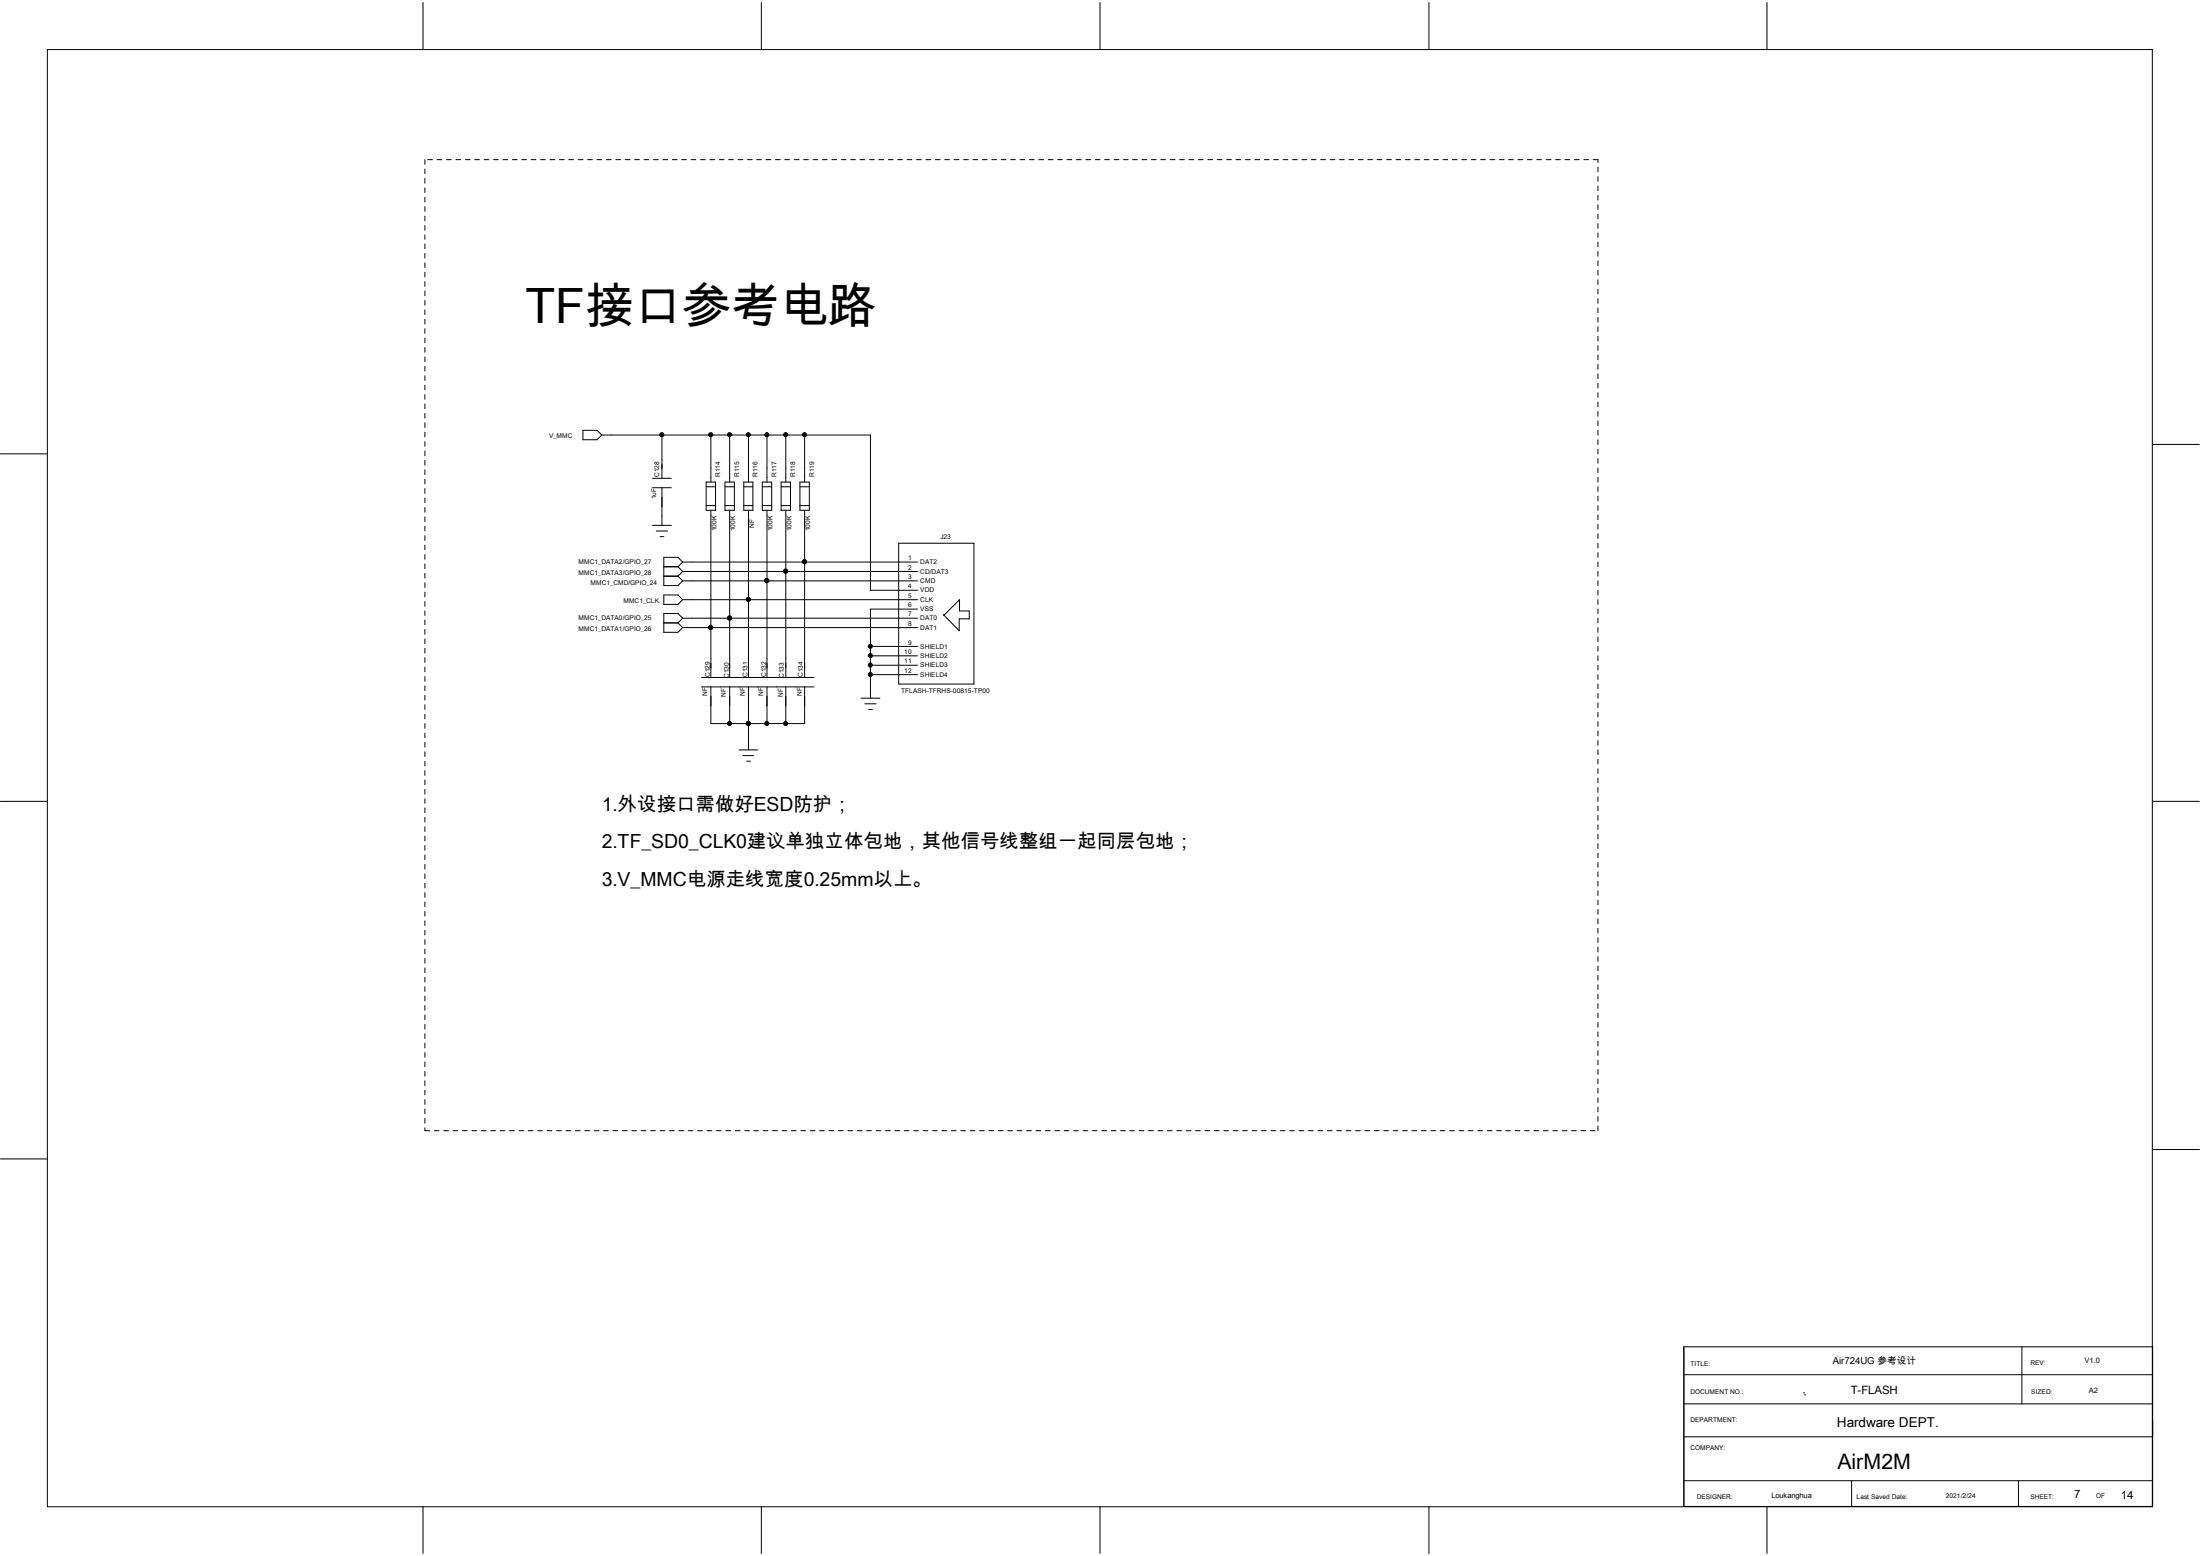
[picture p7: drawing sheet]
<svg xmlns="http://www.w3.org/2000/svg" width="297mm" height="210mm" viewBox="0 0 297 210" stroke-linecap="round" stroke-linejoin="round" font-family="sans-serif">
<g fill="none" stroke="#000" stroke-width=".14">
<path d="M6.4 6.7h284.2v196.7h-284.2zM57.1 .3v6.4M102.8 .3v6.4M148.5 .3v6.4M192.9 .3v6.4M238.5 .3v6.4M57.4 21.5v.7M57.4 22.8v.7M57.4 24.1v.6M57.4 25.4v.6M57.4 26.6v.7M57.4 27.9v.6"/>
<path d="M57.4 29.2v.6M57.4 30.4v.7M57.4 31.7v.6M57.4 32.9v.7M57.4 34.2v.6M57.4 35.5v.6M57.4 36.7v.7M57.4 38v.7M57.4 39.3v.6M57.7 21.5h.7M59 21.5h.6M60.3 21.5h.6"/>
<path d="M61.6 21.5h.6M62.8 21.5h.7M64.1 21.5h.6M65.4 21.5h.6M66.6 21.5h.7M67.9 21.5h.6M69.2 21.5h.6M70.4 21.5h.7M71.7 21.5h.6M73 21.5h.6M74.3 21.5h.6M75.5 21.5h.7"/>
<path d="M76.8 21.5h.6M78.1 21.5h.6M79.3 21.5h.7M80.6 21.5h.6M81.9 21.5h.6M83.1 21.5h.7M84.4 21.5h.6M85.7 21.5h.6M87 21.5h.6M88.2 21.5h.7M89.5 21.5h.6M90.8 21.5h.6"/>
<path d="M92 21.5h.7M93.3 21.5h.6M94.6 21.5h.6M95.8 21.5h.7M97.1 21.5h.6M98.4 21.5h.6M99.7 21.5h.6M100.9 21.5h.7M102.2 21.5h.6M103.4 21.5h.7M104.7 21.5h.6M106 21.5h.6"/>
<path d="M107.2 21.5h.7M108.5 21.5h.6M109.8 21.5h.6M111 21.5h.7M112.3 21.5h.6M113.6 21.5h.6M114.9 21.5h.6M116.1 21.5h.7M117.4 21.5h.6M118.7 21.5h.6M119.9 21.5h.7M121.2 21.5h.6"/>
<path d="M122.5 21.5h.6M123.7 21.5h.7M125 21.5h.6M126.3 21.5h.6M127.6 21.5h.6M128.8 21.5h.7M130.1 21.5h.6M131.4 21.5h.6M132.6 21.5h.7M133.9 21.5h.6M135.2 21.5h.6M136.4 21.5h.7"/>
<path d="M137.7 21.5h.6M139 21.5h.6M140.3 21.5h.6M141.5 21.5h.7M142.8 21.5h.6M144.1 21.5h.6M145.3 21.5h.7M146.6 21.5h.6M147.9 21.5h.6M149.1 21.5h.7M150.4 21.5h.6M151.7 21.5h.6"/>
<path d="M152.9 21.5h.6M154.2 21.5h.6M155.4 21.5h.7M156.7 21.5h.7M158 21.5h.6M159.3 21.5h.6M160.5 21.5h.7M161.8 21.5h.6M163.1 21.5h.6M164.3 21.5h.7M165.6 21.5h.6M166.9 21.5h.6"/>
<path d="M168.1 21.5h.7M169.4 21.5h.7M170.7 21.5h.6M172 21.5h.6M173.2 21.5h.7M174.5 21.5h.6M175.8 21.5h.6M177 21.5h.7M178.3 21.5h.6M179.6 21.5h.6M180.8 21.5h.7M182.1 21.5h.7"/>
<path d="M183.4 21.5h.6M184.7 21.5h.6M185.9 21.5h.7M187.2 21.5h.6M188.5 21.5h.6M189.7 21.5h.7M191 21.5h.6M192.3 21.5h.6M193.5 21.5h.7M194.8 21.5h.7M196.1 21.5h.6M197.4 21.5h.6"/>
<path d="M198.6 21.5h.7M199.9 21.5h.6M201.2 21.5h.6M202.4 21.5h.7M203.7 21.5h.6M204.9 21.5h.7M206.2 21.5h.6M207.5 21.5h.6M208.7 21.5h.7M210 21.5h.7M211.3 21.5h.6M212.6 21.5h.6"/>
<path d="M213.8 21.5h.7M215.1 21.5h.6v.4M215.7 22.6v.6M215.7 23.8v.7M215.7 25.1v.6M215.7 26.4v.6M215.7 27.6v.7M215.7 28.9v.6M215.7 30.2v.6M215.7 31.5v.5M215.7 32.7v.6M215.7 34v.6"/>
<path d="M215.7 35.2v.7M215.7 36.5v.6M215.7 37.8v.6M215.7 39v.7M57.4 40.6v.6M57.4 41.8v.7M57.4 43.1v.6M57.4 44.4v.6M57.4 45.6v.7M57.4 46.9v.6M57.4 48.2v.6M57.4 49.4v.7"/>
<path d="M57.4 50.7v.7M57.4 52v.6M57.4 53.3v.6M57.4 54.5v.7M57.4 55.8v.6M57.4 57.1v.6M57.4 58.3v.7M57.4 59.6v.6M78.7 58.1h1.9l.6 .6-.6 .7h-1.9zM81.2 58.7h36.3v21h6.4M89.4 58.7v5.9M96 58.7v6.4"/>
<path d="M98.5 58.7v6.4M101 58.7v6.4M103.5 58.7v6.4M106.1 58.7v6.4M108.6 58.7v6.4M215.7 40.3v.6M215.7 41.6v.6M215.7 42.8v.7M215.7 44.1v.6M215.7 45.4v.6M215.7 46.7v.6M215.7 47.9v.7"/>
<path d="M215.7 49.2v.6M215.7 50.5v.6M215.7 51.7v.7M215.7 53v.6M215.7 54.3v.6M215.7 55.5v.7M215.7 56.8v.6M215.7 58.1v.6M215.7 59.4v.6M290.6 60h6.3M0 61.3h6.4M57.4 60.9v.6"/>
<path d="M57.4 62.1v.7M57.4 63.4v.7M57.4 64.7v.6M57.4 66v.6M57.4 67.2v.7M57.4 68.5v.6M57.4 69.8v.6M57.4 71v.7M57.4 72.3v.6M57.4 73.6v.6M57.4 74.8v.7M57.4 76.1v.7"/>
<path d="M57.4 77.4v.6M57.4 78.7v.6M57.4 79.9v.7M88.1 64.6h2.5M88.1 65.8h2.5M88.1 70.9h2.5M88.6 71.7h1.5M89.1 72.4h.5M89.4 65.8v5.1M89.6 76.5h1.9M89.6 77.8h1.9M91.5 76.5l.7 .6"/>
<path d="M91.5 77.8l.7 .6M92.2 75.9h31.7M92.2 77.1h31.7M92.2 78.4h31.7M92.2 75.9l-.7 .6M92.2 75.9l-.7-.7h-1.9v3.8h1.9l.7-.6M92.2 77.1l-.7 .7M95.3 65.1h1.3v3.8h-1.3zM95.3 68.2h1.3M95.3 65.7h1.3M96 68.9v22.5M97.9 65.1h1.2v3.8h-1.2z"/>
<path d="M97.9 68.2h1.2M97.9 65.7h1.2M98.5 68.9v22.5M100.4 65.1h1.2v3.8h-1.2zM100.4 68.2h1.2M100.4 65.7h1.2M101 68.9v22.5M102.9 65.1h1.3v3.8h-1.3zM102.9 68.2h1.3M102.9 65.7h1.3M103.5 78.4h.1M103.5 68.9v22.5"/>
<path d="M105.5 65.1h1.2v3.8h-1.2zM105.5 68.2h1.2M105.5 65.7h1.2M106.1 77.1h.1M106.1 68.9v22.5M108 65.1h1.3v3.8h-1.3zM108 68.2h1.3M108 65.7h1.3M108.6 75.9h.1M108.6 68.9v22.5M121.3 73.3h10.2v19h-10.2zM215.7 60.6v.7"/>
<path d="M215.7 61.9v.6M215.7 63.2v.6M215.7 64.4v.7M215.7 65.7v.6M215.7 67v.6M215.7 68.2v.7M215.7 69.5v.6M215.7 70.8v.6M215.7 72.1v.6M215.7 73.3v.7M215.7 74.6v.6M215.7 75.9v.6"/>
<path d="M215.7 77.1v.7M215.7 78.4v.6M215.7 79.7v.6M57.4 81.2v.6M57.4 82.5v.6M57.4 83.7v.6M57.4 85v.6M57.4 86.2v.7M57.4 87.5v.6M57.4 88.8v.6M57.4 90v.7M57.4 91.3v.6"/>
<path d="M57.4 92.6v.6M57.4 93.9v.6M57.4 95.1v.7M57.4 96.4v.6M57.4 97.7v.6M57.4 98.9v.7M89.6 80.3h1.9l.7 .6-.7 .7h-1.9zM89.6 84.1h1.9M91.5 84.1l.7 .6M92.2 80.9h31.7M92.2 83.4h31.7M92.2 84.7h31.7"/>
<path d="M92.2 83.4l-.7-.6h-1.9v2.5h1.9l.7-.6M92.2 83.4l-.7 .7M94.7 91.4h15.2M94.7 92.7h15.2M96 84.7h.1M96 92.7v5h12.6v-5M98.5 83.4h.1M98.5 92.7v5M101 80.9h.1M101 97.7h.1M101 92.7v8.5M103.5 92.7v5"/>
<path d="M106.1 92.7v5M116.2 94.2h2.6M116.8 95h1.5M117.3 95.8h.5M117.5 87.2h6.4M117.5 88.5h6.4M117.5 89.8h6.4M117.5 91.1h6.4M123.9 82.2h-6.4v12M127.5 83h-.1l2.1 2.1v-1.6h1.4v-1h-1.4v-1.6l-2.1 2.2M215.7 80.9v.7M215.7 82.2v.6"/>
<path d="M215.7 83.4v.7M215.7 84.7v.6M215.7 86v.6M215.7 87.2v.7M215.7 88.5v.7M215.7 89.8v.6M215.7 91.1v.6M215.7 92.3v.7M215.7 93.6v.6M215.7 94.9v.6M215.7 96.1v.7M215.7 97.4v.6"/>
<path d="M215.7 98.7v.6M215.7 99.9v.7M0 108.2h6.4M57.4 100.2v.6M57.4 101.5v.6M57.4 102.7v.7M57.4 104v.6M57.4 105.3v.6M57.4 106.6v.6M57.4 107.8v.6M57.4 109.1v.6M57.4 110.3v.7"/>
<path d="M57.4 111.6v.6M57.4 112.9v.6M57.4 114.1v.7M57.4 115.4v.6M57.4 116.7v.6M57.4 117.9v.7M57.4 119.2v.6M99.8 101.2h2.5M100.3 102h1.5M100.8 102.7h.5M215.7 101.2v.7M215.7 102.5v.6"/>
<path d="M215.7 103.8v.6M215.7 105v.7M215.7 106.3v.6M215.7 107.6v.6M215.7 108.8v.6M215.7 110.1v.6M215.7 111.3v.7M215.7 112.6v.6M215.7 113.9v.6M215.7 115.1v.7M215.7 116.4v.7M215.7 117.7v.6"/>
<path d="M215.7 119v.6M290.6 108.2h6.3M57.4 120.5v.6M57.4 121.8v.6M57.4 123v.7M57.4 124.3v.6M57.4 125.6v.6M57.4 126.8v.7M57.4 128.1v.6M57.4 129.4v.6M57.4 130.6v.7M57.4 131.9v.6"/>
<path d="M57.4 133.2v.6M57.4 134.5v.6M57.4 135.7v.7M57.4 137v.6M57.4 138.3v.6M57.4 139.5v.7M215.7 120.2v.7M215.7 121.5v.6M215.7 122.8v.6M215.7 124v.7M215.7 125.3v.6M215.7 126.6v.6"/>
<path d="M215.7 127.8v.7M215.7 129.1v.7M215.7 130.4v.6M215.7 131.7v.6M215.7 132.9v.7M215.7 134.2v.6M215.7 135.5v.6M215.7 136.7v.7M215.7 138v.6M215.7 139.3v.6M0 156.4h6.4M57.4 140.8v.6"/>
<path d="M57.4 142.1v.6M57.4 143.3v.7M57.4 144.6v.6M57.4 145.9v.6M57.4 147.2v.6M57.4 148.4v.7M57.4 149.7v.6M57.4 151v.6M57.4 152.2v.4h.6M58.6 152.6h.7M59.9 152.6h.6M61.2 152.6h.6"/>
<path d="M62.4 152.6h.7M63.7 152.6h.6M65 152.6h.6M66.3 152.6h.6M67.5 152.6h.7M68.8 152.6h.6M70.1 152.6h.6M71.3 152.6h.7M72.6 152.6h.6M73.9 152.6h.6M75.1 152.6h.7M76.4 152.6h.6"/>
<path d="M77.7 152.6h.6M79 152.6h.6M80.2 152.6h.7M81.5 152.6h.6M82.8 152.6h.6M84 152.6h.7M85.3 152.6h.6M86.6 152.6h.6M87.8 152.6h.7M89.1 152.6h.6M90.4 152.6h.6M91.7 152.6h.6"/>
<path d="M92.9 152.6h.7M94.2 152.6h.6M95.5 152.6h.6M96.7 152.6h.7M98 152.6h.6M99.3 152.6h.6M100.5 152.6h.7M101.8 152.6h.6M103 152.6h.7M104.3 152.6h.6M105.6 152.6h.6M106.8 152.6h.7"/>
<path d="M108.1 152.6h.7M109.4 152.6h.6M110.7 152.6h.6M111.9 152.6h.7M113.2 152.6h.6M114.5 152.6h.6M115.7 152.6h.7M117 152.6h.6M118.3 152.6h.6M119.5 152.6h.7M120.8 152.6h.7M122.1 152.6h.6"/>
<path d="M123.4 152.6h.6M124.6 152.6h.7M125.9 152.6h.6M127.2 152.6h.6M128.4 152.6h.7M129.7 152.6h.6M131 152.6h.6M132.2 152.6h.7M133.5 152.6h.7M134.8 152.6h.6M136.1 152.6h.6M137.3 152.6h.7"/>
<path d="M138.6 152.6h.6M139.9 152.6h.6M141.1 152.6h.7M142.4 152.6h.6M143.7 152.6h.6M144.9 152.6h.7M146.2 152.6h.7M147.5 152.6h.6M148.8 152.6h.6M150 152.6h.7M151.3 152.6h.6M152.5 152.6h.7"/>
<path d="M153.8 152.6h.6M155.1 152.6h.6M156.3 152.6h.7M157.6 152.6h.6M158.9 152.6h.6M160.1 152.6h.7M161.4 152.6h.7M162.7 152.6h.6M164 152.6h.6M165.2 152.6h.7M166.5 152.6h.6M167.8 152.6h.6"/>
<path d="M169 152.6h.7M170.3 152.6h.6M171.6 152.6h.6M172.8 152.6h.7M174.1 152.6h.7M175.4 152.6h.6M176.7 152.6h.6M177.9 152.6h.7M179.2 152.6h.6M180.5 152.6h.6M181.7 152.6h.7M183 152.6h.6"/>
<path d="M184.3 152.6h.6M185.5 152.6h.7M186.8 152.6h.7M188.1 152.6h.6M189.4 152.6h.6M190.6 152.6h.7M191.9 152.6h.6M193.2 152.6h.6M194.4 152.6h.7M195.7 152.6h.6M197 152.6h.6M198.2 152.6h.7"/>
<path d="M199.5 152.6h.7M200.8 152.6h.6M202.1 152.6h.6M203.3 152.6h.6M204.6 152.6h.6M205.8 152.6h.7M207.1 152.6h.6M208.4 152.6h.6M209.6 152.6h.7M210.9 152.6h.6M212.2 152.6h.6M213.4 152.6h.7"/>
<path d="M214.7 152.6h.6M215.7 140.5v.7M215.7 141.8v.7M215.7 143.1v.6M215.7 144.4v.6M215.7 145.6v.7M215.7 146.9v.6M215.7 148.2v.6M215.7 149.4v.7M215.7 150.7v.6M215.7 152v.6M290.6 155.2h6.3"/>
<path d="M227.3 199.9h63.3M227.3 185.5h63.3M227.3 189.5h63.3M227.3 181.8h63.3v21.5h-63.3zM227.3 193.9h63.3M243.5 188h.1M243.6 188.3h.1M250 199.9v3.4M272.5 199.9v3.4M273 181.8v7.7M57.1 203.4v6.3M102.8 203.4v6.3"/>
<path d="M148.5 203.4v6.3M192.9 203.4v6.3M238.5 203.4v6.3"/>
</g>
<g fill="#000" stroke="#000" stroke-width=".14">
<circle cx="89.3" cy="58.7" r=".28"/>
<circle cx="95.9" cy="58.7" r=".28"/>
<circle cx="98.5" cy="58.7" r=".28"/>
<circle cx="101" cy="58.7" r=".28"/>
<circle cx="103.5" cy="58.7" r=".28"/>
<circle cx="106.1" cy="58.7" r=".28"/>
<circle cx="108.6" cy="58.7" r=".28"/>
<circle cx="103.5" cy="78.4" r=".28"/>
<circle cx="106.1" cy="77.1" r=".28"/>
<circle cx="108.6" cy="75.8" r=".28"/>
<circle cx="95.9" cy="84.7" r=".28"/>
<circle cx="98.5" cy="83.4" r=".28"/>
<circle cx="98.5" cy="97.6" r=".28"/>
<circle cx="101" cy="80.9" r=".28"/>
<circle cx="101" cy="97.6" r=".28"/>
<circle cx="103.5" cy="97.6" r=".28"/>
<circle cx="106.1" cy="97.6" r=".28"/>
<circle cx="117.5" cy="91" r=".28"/>
<circle cx="117.5" cy="89.8" r=".28"/>
<circle cx="117.5" cy="88.5" r=".28"/>
<circle cx="117.5" cy="87.2" r=".28"/>
</g>
<text font-size="6.6" x="71" y="43.6">TF接口参考电路</text>
<text font-size="2.9" x="248.1" y="198.3">AirM2M</text>
<g font-size="2.6">
<text x="81.2" y="109.4">1.外设接口需做好ESD防护；</text>
<text x="81.2" y="114.5">2.TF_SD0_CLK0建议单独立体包地，其他信号线整组一起同层包地；</text>
<text x="81.2" y="119.6">3.V_MMC电源走线宽度0.25mm以上。</text>
</g>
<text font-size="1.8" x="248" y="192.7">Hardware DEPT.</text>
<g font-size="1.5">
<text x="249.9" y="188.1">T-FLASH</text>
<text x="280" y="202.2">7</text>
<text x="286.3" y="202.4">14</text>
</g>
<text font-size="1.3" x="247.4" y="184.1">Air724UG 参考设计</text>
<g font-size="1">
<text x="281.4" y="184">V1.0</text>
<text x="282" y="188">A2</text>
<text x="239.1" y="202.1">Loukanghua</text>
</g>
<g font-size=".9">
<text x="74.1" y="59.1">V_MMC</text>
<text x="89" y="64.4" transform="rotate(-90 89 64.4)">C128</text>
<text x="97.2" y="64.4" transform="rotate(-90 97.2 64.4)">R114</text>
<text x="99.8" y="64.4" transform="rotate(-90 99.8 64.4)">R115</text>
<text x="102.3" y="64.4" transform="rotate(-90 102.3 64.4)">R116</text>
<text x="104.8" y="64.4" transform="rotate(-90 104.8 64.4)">R117</text>
<text x="107.4" y="64.4" transform="rotate(-90 107.4 64.4)">R118</text>
<text x="109.9" y="64.4" transform="rotate(-90 109.9 64.4)">R119</text>
<text x="88.6" y="67.4" transform="rotate(-90 88.6 67.4)">1uF</text>
<text x="96.7" y="71.7" transform="rotate(-90 96.7 71.7)">100K</text>
<text x="99.3" y="71.7" transform="rotate(-90 99.3 71.7)">100K</text>
<text x="101.8" y="71.2" transform="rotate(-90 101.8 71.2)">NF</text>
<text x="104.3" y="71.7" transform="rotate(-90 104.3 71.7)">100K</text>
<text x="106.8" y="71.7" transform="rotate(-90 106.8 71.7)">100K</text>
<text x="109.4" y="71.7" transform="rotate(-90 109.4 71.7)">100K</text>
<text x="78.1" y="76.1">MMC1_DATA2/GPIO_27</text>
<text x="78.1" y="77.6">MMC1_DATA3/GPIO_28</text>
<text x="122.6" y="75.6">1</text>
<text x="122.6" y="76.9">2</text>
<text x="124.2" y="76.2">DAT2</text>
<text x="124.2" y="77.4">CD/DAT3</text>
<text x="127" y="72.8">J23</text>
<text x="78.1" y="83.7">MMC1_DATA0/GPIO_25</text>
<text x="79.7" y="78.9">MMC1_CMD/GPIO_24</text>
<text x="84.2" y="81.4">MMC1_CLK</text>
<text x="122.6" y="78.1">3</text>
<text x="122.6" y="79.4">4</text>
<text x="122.6" y="80.7">5</text>
<text x="122.6" y="82">6</text>
<text x="122.6" y="83.2">7</text>
<text x="124.2" y="78.7">CMD</text>
<text x="124.2" y="80">VDD</text>
<text x="124.2" y="81.2">CLK</text>
<text x="124.2" y="82.5">VSS</text>
<text x="124.2" y="83.7">DAT0</text>
<text x="78.1" y="85.2">MMC1_DATA1/GPIO_26</text>
<text x="122.1" y="88.3">10</text>
<text x="122.1" y="89.5">11</text>
<text x="122.6" y="84.5">8</text>
<text x="122.6" y="87">9</text>
<text x="124.2" y="85">DAT1</text>
<text x="124.2" y="87.5">SHIELD1</text>
<text x="124.2" y="88.8">SHIELD2</text>
<text x="95.5" y="93.9" transform="rotate(-90 95.5 93.9)">NF</text>
<text x="95.8" y="91.4" transform="rotate(-90 95.8 91.4)">C129</text>
<text x="98" y="94.1" transform="rotate(-90 98 94.1)">NF</text>
<text x="98.4" y="91.5" transform="rotate(-90 98.4 91.5)">C130</text>
<text x="100.5" y="93.9" transform="rotate(-90 100.5 93.9)">NF</text>
<text x="100.9" y="91.4" transform="rotate(-90 100.9 91.4)">C131</text>
<text x="103" y="93.9" transform="rotate(-90 103 93.9)">NF</text>
<text x="103.4" y="91.4" transform="rotate(-90 103.4 91.4)">C132</text>
<text x="105.7" y="94.1" transform="rotate(-90 105.7 94.1)">NF</text>
<text x="105.8" y="91.5" transform="rotate(-90 105.8 91.5)">C133</text>
<text x="108.2" y="93.9" transform="rotate(-90 108.2 93.9)">NF</text>
<text x="108.4" y="91.4" transform="rotate(-90 108.4 91.4)">C134</text>
<text x="121.7" y="93.5">TFLASH-TFRHS-00815-TP00</text>
<text x="122.1" y="90.8">12</text>
<text x="124.2" y="90.1">SHIELD3</text>
<text x="124.2" y="91.4">SHIELD4</text>
<text x="228.2" y="184.3">TITLE:</text>
<text x="274.1" y="184.2">REV:</text>
<text x="228.2" y="191.9">DEPARTMENT:</text>
<text x="228.2" y="188.1">DOCUMENT NO.:</text>
<text x="274.2" y="188.1">SIZED:</text>
<text x="228.2" y="195.7">COMPANY:</text>
<text x="229.1" y="202.3">DESIGNER:</text>
<text x="250.7" y="202.3">Last Saved Date:</text>
<text x="262.7" y="202.2">2021/2/24</text>
<text x="274.1" y="202.3">SHEET:</text>
<text x="283" y="202.2">OF</text>
</g>
</svg>
